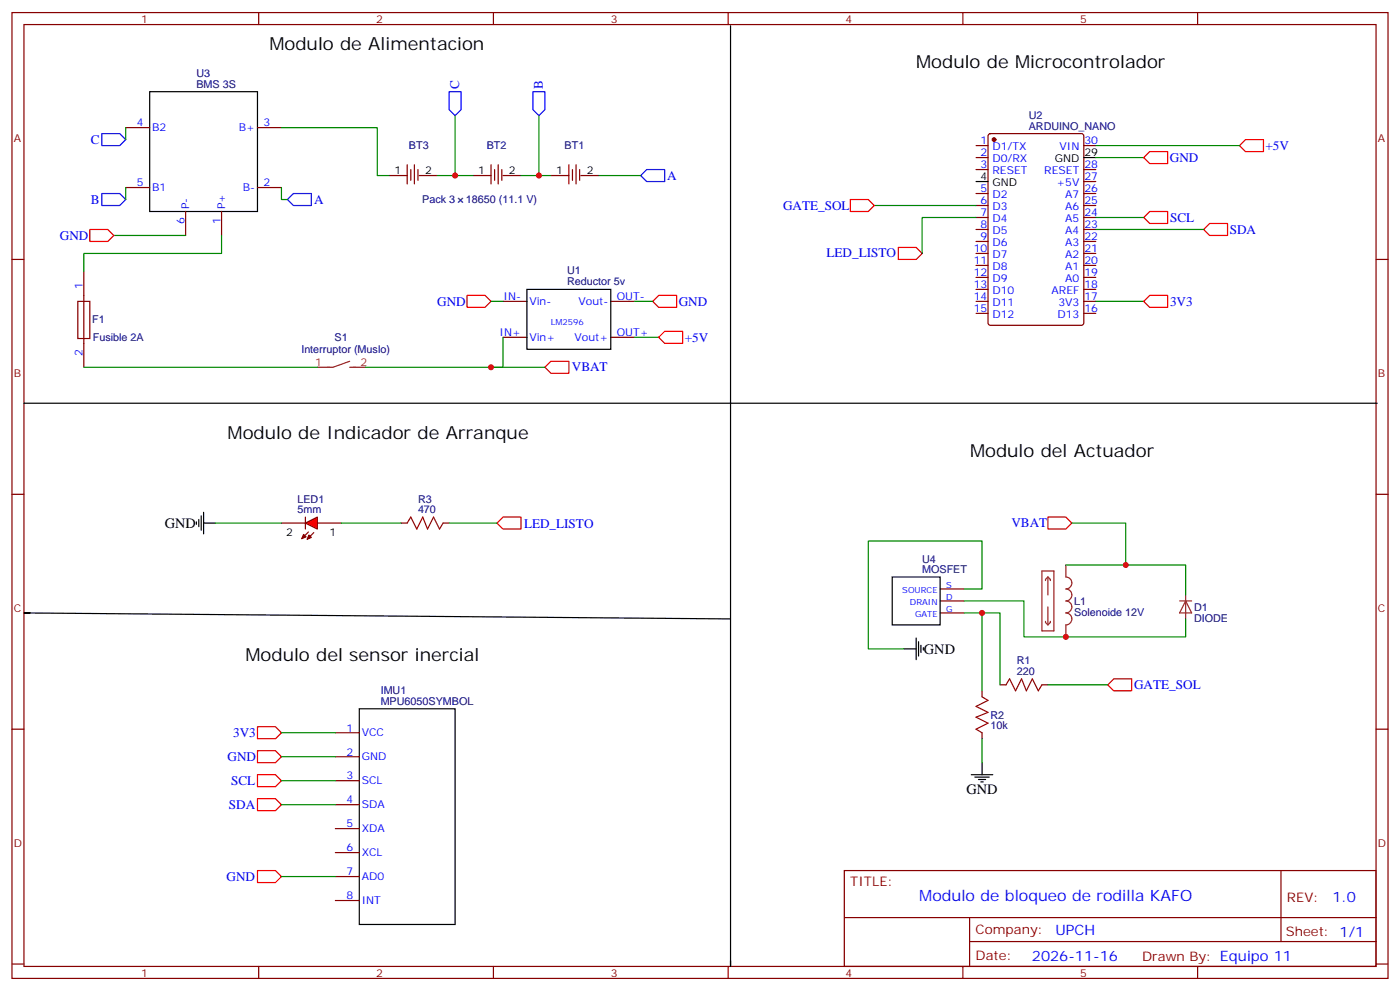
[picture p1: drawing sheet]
<svg xmlns="http://www.w3.org/2000/svg" width="412mm" height="292mm" viewBox="0 0 412 292" stroke-linecap="round" stroke-linejoin="round" font-family="sans-serif">
<g fill="none" stroke="#870000" stroke-width=".35">
<path d="M3.5 3.7h405.4v284.3h-405.4zM7.1 7.2h398.2v277.3h-398.2zM76.2 3.7v3.5M145.3 3.7v3.5M214.5 3.7v3.5M283.6 3.7v3.5M352.8 3.7v3.5M291.3 39.5l.4-.2h26.9l.6 .5 .1 55.3-.5 .6-27.1 .1-.6-.5-.1-55.3zM287.5 42.9h3.5M287.5 46.4h3.5M287.5 49.9h3.5M287.5 57h3.5"/>
<path d="M319.3 42.9h3.5M319.3 49.9h3.5M319.3 57h3.5M319.3 53.4h3.5M3.5 76.4h3.6M287.5 60.5h3.5M287.5 64h3.5M287.5 67.6h3.5M287.5 71.1h3.5M287.5 74.6h3.5M287.5 78.1h3.5M319.3 60.5h3.5"/>
<path d="M319.3 64h3.5M319.3 67.6h3.5M319.3 71.1h3.5M319.3 74.6h3.5M319.3 78.1h3.5M405.3 76.4h3.6M287.5 81.7h3.5M287.5 85.2h3.5M287.5 88.7h3.5M287.5 92.3h3.5M319.3 81.7h3.5M319.3 85.2h3.5"/>
<path d="M319.3 88.7h3.5M319.3 92.3h3.5M3.5 145.5h3.6M118.2 154h1.7M130.5 154h1.8M405.3 145.5h3.6M276.9 176.9h7.1M276.9 173.4h7.1M276.9 180.4h7.1M3.5 214.7h3.6M289.3 203.4v1.7M289.3 215.7v1.8"/>
<path d="M294.6 201.6h1.7M306.9 201.6h1.8M405.3 214.7h3.6M248.7 256.3h156.6v28.2h-156.6zM377.3 256.3v20.9M248.7 270.1h156.5M285.6 277.2h119.6M285.6 270.1v14.2M3.5 283.8h3.6M76.2 284.5v3.5M145.3 284.5v3.5M214.5 284.5v3.5"/>
<path d="M283.6 284.5v3.5M352.8 284.5v3.5M405.3 283.8h3.6"/>
</g>
<g fill="none" stroke="#8c2424" stroke-width=".35">
<path d="M103 106.4l-4.9 1.7h-4.6M103 108.1h4.6M306.9 168.1h3.5v17.6h-3.5zM308.7 169.9v5.3M308.7 178.7v5.3M308.7 169.9l-.7 .7v.3M308.7 169.9l.7 .7v.3M314 166.3v3.6a1.76 1.76 0 0 1 1.7 1.7 1.76 1.76 0 0 1-1.7 1.8 1.76 1.76 0 0 1 1.7 1.8 1.76 1.76 0 0 1-1.7 1.7 1.76 1.76 0 0 1 1.7 1.8 1.76 1.76 0 0 1-1.7 1.7 1.76 1.76 0 0 1 1.7 1.8 1.76 1.76 0 0 1-1.7 1.8v3.5M347.5 176.9h3.5M349.2 176.9l1.8 3.5h-3.5zM349.2 175.2v7M308 182.9v.4l.7 .7"/>
<path d="M309.4 182.9v.4l-.7 .7"/>
</g>
<g fill="none" stroke="#000" stroke-width=".35">
<path d="M215.2 7.6v276.9v-1.7M287.5 53.4h3.5M319.3 46.4h3.5M7.1 118.7h398.6M262.8 169.9h14.1v14.1h-14.1zM8.8 180.4h-1.7l208.1 1.8M266.3 191h3.6M269.9 187.9v6.3M270.6 188.9v4.2M271.3 190v2.1M272 190.7v.7M286.1 228.1h6.4"/>
<path d="M287.2 228.8h4.2M288.2 229.5h2.1M288.9 230.2h.7M289.3 224.5v3.6"/>
</g>
<g fill="none" stroke="#008700" stroke-width=".35">
<path d="M322.8 46.4h14.1M257.5 60.5h30M322.8 64h14.1M322.8 67.6h31.7M322.8 88.7h14.1M315.7 154h15.9v12.3M284 173.4h5.3v-14.1h-33.5v31.7h10.5M284 176.9h17.6v10.6h47.6v-5.3M314 166.3h35.2v8.9M284 180.4h10.6v21.2M289.3 180.4v23M289.3 217.5v7"/>
<path d="M308.7 201.6h17.6"/>
</g>
<path d="M119.9 154l1.1-1.8 1.8 3.6 1.7-3.6 1.4 3.6 1.8-3.6 1.8 3.6 1-1.8M289.3 205.1l1.7 1.1-3.5 1.8 3.5 1.7-3.5 1.4 3.5 1.8-3.5 1.8 1.8 1M296.3 201.6l1.1-1.8 1.8 3.6 1.7-3.6 1.4 3.6 1.8-3.6 1.8 3.6 1-1.8" fill="none" stroke="#a10000" stroke-width=".35"/>
<circle cx="292.8" cy="41.1" r=".53" fill="#870000" stroke="#870000" stroke-width=".35"/>
<path d="M250.5 58.7h5.3l1.7 1.8-1.7 1.8h-5.3zM338.7 44.6h5.3v3.6h-5.3l-1.8-1.8zM336.9 64l1.8-1.7h5.3v3.5h-5.3zM354.5 67.6l1.8-1.8h5.3v3.5h-5.3zM336.9 88.7l1.8-1.7h5.3v3.5h-5.3zM308.7 152.2h5.3l1.7 1.8-1.7 1.8h-5.3zM326.3 201.6l1.8-1.8h5.3v3.6h-5.3z" fill="none" stroke="#f00" stroke-width=".35"/>
<g fill="#850000" stroke="#850000" stroke-width=".35">
<path d="M91 157.5l.7 .7-1.2 .6z"/>
<path d="M89.4 157.3l.7 .7-1.2 .6z"/>
</g>
<path d="M82.9 154h7.1M90.8 156.6l-1.9 2M92.4 156.8l-1.9 2M93.5 154h7" fill="none" stroke="#850000" stroke-width=".35"/>
<path d="M90 154l3.5-1.8v3.6z" fill="#f00" stroke="#850000" stroke-width=".35"/>
<path d="M90 152.2v3.6" fill="none" stroke="#850000" stroke-width=".35"/>
<g fill="none" stroke="#f00" stroke-width=".35">
<path d="M365.1 42.9l1.8-1.8h5.3v3.5h-5.3zM26.5 67.6h5.2l1.8 1.7-1.8 1.8h-5.2zM264.6 72.8h5.3l1.7 1.8-1.7 1.8h-5.3zM137.6 87h5.3l1.7 1.7-1.7 1.8h-5.3zM192.3 88.7l1.7-1.7h5.3v3.5h-5.3zM194 99.3l1.8-1.8h5.3v3.6h-5.3zM160.5 108.1l1.8-1.7h5.3v3.5h-5.3zM146.4 154l1.8-1.8h5.3v3.6h-5.3zM75.8 214h5.3l1.8 1.7-1.8 1.8h-5.3zM75.8 228.1h5.3l1.8 1.7-1.8 1.8h-5.3zM75.8 235.1h5.3l1.8 1.8-1.8 1.8h-5.3zM75.8 221h5.3l1.8 1.8-1.8 1.7h-5.3z"/>
<path d="M75.8 256.3h5.3l1.8 1.8-1.8 1.7h-5.3z"/>
</g>
<g fill="none" stroke="#008700" stroke-width=".35">
<path d="M37 37.6v3.5M82.9 37.6h28.2v14.1h3.6M134.1 34v17.7M158.7 34v17.7M37 55.2v3.5M82.9 55.2v3.5h1.8M128.8 51.7h10.5M153.5 51.7h8.8M176.4 51.7h12.3M322.8 42.9h42.3M33.5 69.3h21.2M65.3 69.3v5.3h-40.6v5.3"/>
<path d="M287.5 64h-15.9v10.6M144.6 88.7h3.6M148.2 99.3v8.8h-40.6M187 99.3h7M187 88.7h5.3M24.7 108.1h68.8M144.6 108.1h15.9M63.5 154h19.4M100.5 154h17.7M132.3 154h14.1M82.9 215.7h15.9M82.9 229.8h15.9"/>
<path d="M82.9 222.8h15.9M82.9 236.9h15.9M82.9 258.1h15.9"/>
</g>
<path d="M44.1 27h31.7v35.3h-31.7zM155.2 85.2h24.7v17.6h-24.7zM57.9 153.6v.7M58.6 152.9v2.1M59.3 151.9v4.2M60 154h3.5M60 150.8v6.4M105.8 208.7h28.3v63.5h-28.3z" fill="none" stroke="#000" stroke-width=".35"/>
<g fill="none" stroke="#870000" stroke-width=".35">
<path d="M37 37.6h7.1M75.8 37.6h7.1M37 55.2h7.1M75.8 55.2h7.1M114.7 51.7h5.2M119.9 48.5v5.7M121 49.9v3.2M122.1 48.5v5.7M123.1 49.9v3.2M123.5 51.7h5.3M139.3 51.7h5.3M144.6 48.5v5.7"/>
<path d="M145.7 49.9v3.2M146.8 48.5v5.7M147.8 49.9v3.2M148.2 51.7h5.3M162.3 51.7h5.3M167.6 48.5v5.7M168.6 49.9v3.2M169.7 48.5v5.7M170.7 49.9v3.2M171.1 51.7h5.3M24.7 79.9v28.2M54.7 62.3v7"/>
<path d="M65.3 62.3v7M22.9 88.7h3.6v11h-3.6zM148.2 99.3h7M148.2 88.7h7M179.9 99.3h7.1M179.9 88.7h7.1M98.8 215.7h7M98.8 222.8h7M98.8 229.8h7M98.8 236.9h7M98.8 243.9h7M98.8 251h7"/>
<path d="M98.8 258.1h7M98.8 265.1h7"/>
</g>
<path d="M30 39.3h5.3l1.7 1.8-1.7 1.8h-5.3zM132.3 27h3.5v5.3l-1.7 1.7-1.8-1.7zM157 27h3.5v5.3l-1.8 1.7-1.7-1.7zM30 57h5.3l1.7 1.7-1.7 1.8h-5.3zM84.7 58.7l1.7-1.7h5.3v3.5h-5.3zM188.7 51.7l1.8-1.8h5.3v3.5h-5.3z" fill="none" stroke="#00f" stroke-width=".35"/>
<g fill="#c00">
<circle cx="314" cy="187.5" r=".88"/>
<circle cx="289.3" cy="180.4" r=".88"/>
<circle cx="331.6" cy="166.3" r=".88"/>
<circle cx="144.6" cy="108.1" r=".88"/>
<circle cx="158.8" cy="51.7" r=".88"/>
<circle cx="134.1" cy="51.7" r=".88"/>
</g>
<g font-size="5.3">
<text x="79.4" y="14.6">Modulo de Alimentacion</text>
<text x="269.9" y="19.9">Modulo de Microcontrolador</text>
<text x="67" y="129.3">Modulo de Indicador de Arranque</text>
<text x="285.8" y="134.6">Modulo del Actuador</text>
<text x="72.3" y="194.6">Modulo del sensor inercial</text>
</g>
<text font-size="4.6" fill="#00f" x="270.8" y="265.3">Modulo de bloqueo de rodilla KAFO</text>
<g font-size="4.2">
<text x="48.5" y="155.4">GND</text>
<text x="272.2" y="192.4">GND</text>
<text x="284.7" y="233.7">GND</text>
</g>
<g font-size="4.2" fill="#00f">
<text x="392.5" y="265.6">1.0</text>
<text x="310.9" y="275.1">UPCH</text>
<text x="304" y="282.9">2026-11-16</text>
</g>
<g font-size="3.9" fill="#00f">
<text x="135.3" y="26.3" transform="rotate(-90 135.3 26.3)">C</text>
<text x="159.9" y="26.3" transform="rotate(-90 159.9 26.3)">B</text>
<text x="26.7" y="42.4">C</text>
<text x="344.6" y="47.7">GND</text>
<text x="372.8" y="44.1">+5V</text>
<text x="196.6" y="52.9">A</text>
<text x="92.5" y="59.9">A</text>
<text x="26.7" y="60">B</text>
<text x="230.7" y="61.7">GATE_SOL</text>
<text x="344.7" y="65.3">SCL</text>
<text x="17.6" y="70.5">GND</text>
<text x="362.2" y="68.9">SDA</text>
<text x="243.5" y="75.8">LED_LISTO</text>
<text x="128.8" y="89.9">GND</text>
<text x="199.9" y="90">GND</text>
<text x="344.7" y="90">3V3</text>
<text x="201.7" y="100.6">+5V</text>
<text x="168.5" y="109.3">VBAT</text>
<text x="154.4" y="155.3">LED_LISTO</text>
<text x="297.9" y="155.3">VBAT</text>
<text x="334.1" y="202.8">GATE_SOL</text>
<text x="68.7" y="216.9">3V3</text>
<text x="67" y="224">GND</text>
<text x="68.1" y="231.1">SCL</text>
<text x="67.4" y="238.2">SDA</text>
<text x="66.8" y="259.3">GND</text>
</g>
<g font-size="3.9" fill="#800">
<text x="250.5" y="260.9">TITLE:</text>
<text x="379.1" y="265.6">REV:</text>
<text x="287.4" y="275.1">Company:</text>
<text x="378.7" y="275.7">Sheet: 1/1</text>
<text x="287.4" y="282.8">Date:</text>
<text x="336.4" y="282.8">Drawn By: Equipo 11</text>
</g>
<g font-size="3.2" fill="#800">
<text x="41.6" y="6.7">1</text>
<text x="110.8" y="6.7">2</text>
<text x="179.9" y="6.7">3</text>
<text x="249.1" y="6.7">4</text>
<text x="318.2" y="6.7">5</text>
<text x="4.1" y="41.8">A</text>
<text x="405.9" y="41.8">A</text>
<text x="4.1" y="110.9">B</text>
<text x="405.9" y="110.9">B</text>
<text x="4.1" y="180.1">C</text>
<text x="405.9" y="180.1">C</text>
<text x="4.1" y="249.2">D</text>
<text x="405.9" y="249.2">D</text>
<text x="41.6" y="287.5">1</text>
<text x="110.8" y="287.5">2</text>
<text x="179.9" y="287.5">3</text>
<text x="249.1" y="287.5">4</text>
<text x="318.2" y="287.5">5</text>
</g>
<g font-size="3.2" fill="#000080">
<text x="57.9" y="22.8">U3</text>
<text x="57.9" y="25.9">BMS 3S</text>
<text x="303" y="34.9">U2</text>
<text x="303" y="38.2">ARDUINO_NANO</text>
<text x="120.5" y="44">BT3</text>
<text x="143.4" y="43.8">BT2</text>
<text x="166.3" y="43.8">BT1</text>
<text x="124.4" y="59.9">Pack 3</text>
<text x="137.2" y="59.9">18650 (11.1 V)</text>
<text x="167.1" y="84">Reductor 5v</text>
<text x="167.1" y="80.8">U1</text>
<text x="27.2" y="95.1">F1</text>
<text x="27.3" y="100.4">Fusible 2A</text>
<text x="98.5" y="100.5">S1</text>
<text x="88.8" y="104">Interruptor (Muslo)</text>
<text x="87.6" y="147.9">LED1</text>
<text x="123.1" y="148">R3</text>
<text x="87.6" y="151.2">5mm</text>
<text x="123.1" y="151.2">470</text>
<text x="271.6" y="165.6">U4</text>
<text x="271.6" y="168.8">MOSFET</text>
<text x="316.4" y="178.1">L1</text>
<text x="351.7" y="179.8">D1</text>
<text x="316.4" y="181.2">Solenoide 12V</text>
<text x="351.7" y="183">DIODE</text>
<text x="299.5" y="195.6">R1</text>
<text x="299.5" y="198.8">220</text>
<text x="112.1" y="207.6">MPU6050SYMBOL</text>
<text x="112.1" y="204.4">IMU1</text>
<text x="291.7" y="214.8">10k</text>
<text x="291.7" y="211.6">R2</text>
</g>
<g font-size="3.2" fill="#00f">
<text x="40.3" y="37.2">4</text>
<text x="44.8" y="38.6">B2</text>
<text x="70.4" y="38.6">B+</text>
<text x="77.6" y="37.2">3</text>
<text x="288.8" y="42.5">1</text>
<text x="288.8" y="46">2</text>
<text x="292.3" y="44.3">D1/TX</text>
<text x="292.3" y="47.8">D0/RX</text>
<text x="312.1" y="44.3">VIN</text>
<text x="319.4" y="42.5">30</text>
<text x="288.8" y="49.6">3</text>
<text x="292.3" y="51.3">RESET</text>
<text x="307.6" y="51.3">RESET</text>
<text x="319.4" y="53.1">27</text>
<text x="319.4" y="49.6">28</text>
<text x="40.3" y="54.9">5</text>
<text x="44.8" y="56.3">B1</text>
<text x="71.5" y="56.3">B-</text>
<text x="77.6" y="54.9">2</text>
<text x="288.8" y="56.6">5</text>
<text x="292.3" y="58.4">D2</text>
<text x="311.2" y="54.9">+5V</text>
<text x="313.8" y="58.4">A7</text>
<text x="319.4" y="56.6">26</text>
<text x="55.7" y="61.6" transform="rotate(-90 55.7 61.6)">P-</text>
<text x="66.3" y="61.6" transform="rotate(-90 66.3 61.6)">P+</text>
<text x="288.8" y="60.1">6</text>
<text x="288.8" y="63.7">7</text>
<text x="292.3" y="61.9">D3</text>
<text x="292.3" y="65.4">D4</text>
<text x="313.8" y="65.4">A5</text>
<text x="313.8" y="61.9">A6</text>
<text x="319.4" y="63.7">24</text>
<text x="319.4" y="60.1">25</text>
<text x="54.3" y="66" transform="rotate(-90 54.3 66)">6</text>
<text x="64.9" y="66" transform="rotate(-90 64.9 66)">1</text>
<text x="288.8" y="67.2">8</text>
<text x="288.8" y="70.7">9</text>
<text x="292.3" y="69">D5</text>
<text x="313.8" y="69">A4</text>
<text x="319.4" y="70.7">22</text>
<text x="319.4" y="67.2">23</text>
<text x="286.8" y="74.3">10</text>
<text x="286.8" y="77.8">11</text>
<text x="292.3" y="72.5">D6</text>
<text x="292.3" y="76">D7</text>
<text x="313.8" y="76">A2</text>
<text x="313.8" y="72.5">A3</text>
<text x="319.4" y="77.8">20</text>
<text x="319.4" y="74.3">21</text>
<text x="286.8" y="81.3">12</text>
<text x="292.3" y="79.6">D8</text>
<text x="292.3" y="83.1">D9</text>
<text x="313.8" y="83.1">A0</text>
<text x="313.8" y="79.6">A1</text>
<text x="319.4" y="81.3">19</text>
<text x="24.3" y="85.2" transform="rotate(-90 24.3 85.2)">1</text>
<text x="148.3" y="88.4">IN-</text>
<text x="155.9" y="89.8">Vin-</text>
<text x="170.4" y="89.8">Vout-</text>
<text x="181.7" y="88.4">OUT-</text>
<text x="286.8" y="84.8">13</text>
<text x="286.8" y="88.4">14</text>
<text x="292.3" y="86.6">D10</text>
<text x="309.8" y="86.6">AREF</text>
<text x="319.4" y="88.4">17</text>
<text x="319.4" y="84.8">18</text>
<text x="286.8" y="91.9">15</text>
<text x="292.3" y="90.1">D11</text>
<text x="292.3" y="93.7">D12</text>
<text x="311.5" y="93.7">D13</text>
<text x="311.8" y="90.1">3V3</text>
<text x="319.4" y="91.9">16</text>
<text x="147.2" y="99">IN+</text>
<text x="155.9" y="100.4">Vin+</text>
<text x="169.3" y="100.4">Vout+</text>
<text x="181.7" y="99">OUT+</text>
<text x="24.3" y="104.8" transform="rotate(-90 24.3 104.8)">2</text>
<text x="102.1" y="215.4">1</text>
<text x="106.5" y="216.8">VCC</text>
<text x="102.1" y="222.4">2</text>
<text x="106.5" y="223.8">GND</text>
<text x="102.1" y="229.5">3</text>
<text x="106.5" y="230.9">SCL</text>
<text x="102.1" y="236.5">4</text>
<text x="106.5" y="237.9">SDA</text>
<text x="102.1" y="243.6">5</text>
<text x="106.5" y="245">XDA</text>
<text x="102.1" y="250.6">6</text>
<text x="102.1" y="257.7">7</text>
<text x="106.5" y="252.1">XCL</text>
<text x="106.5" y="259.1">AD0</text>
<text x="102.1" y="264.8">8</text>
<text x="106.5" y="266.2">INT</text>
</g>
<g font-size="3.2">
<text x="310.7" y="47.8">GND</text>
<text x="319.4" y="46">29</text>
<text x="116.2" y="51.3">1</text>
<text x="125.2" y="51.3">2</text>
<text x="140.9" y="51.3">1</text>
<text x="149.9" y="51.3">2</text>
<text x="163.8" y="51.3">1</text>
<text x="172.9" y="51.3">2</text>
<text x="288.8" y="53.1">4</text>
<text x="292.3" y="54.9">GND</text>
<text x="84.3" y="157.7">2</text>
<text x="97" y="157.7">1</text>
</g>
<g font-size="3.2" fill="#8d2323">
<text x="92.9" y="107.8">1</text>
<text x="106.2" y="107.8">2</text>
</g>
<g font-size="2.5" fill="#00f">
<text x="162.3" y="95.8">LM2596</text>
<text x="278.7" y="173">S</text>
<text x="265.8" y="174.4">SOURCE</text>
<text x="268" y="178">DRAIN</text>
<text x="278.7" y="176.6">D</text>
<text x="269.5" y="181.5">GATE</text>
<text x="278.7" y="180.1">G</text>
</g>
</svg>
